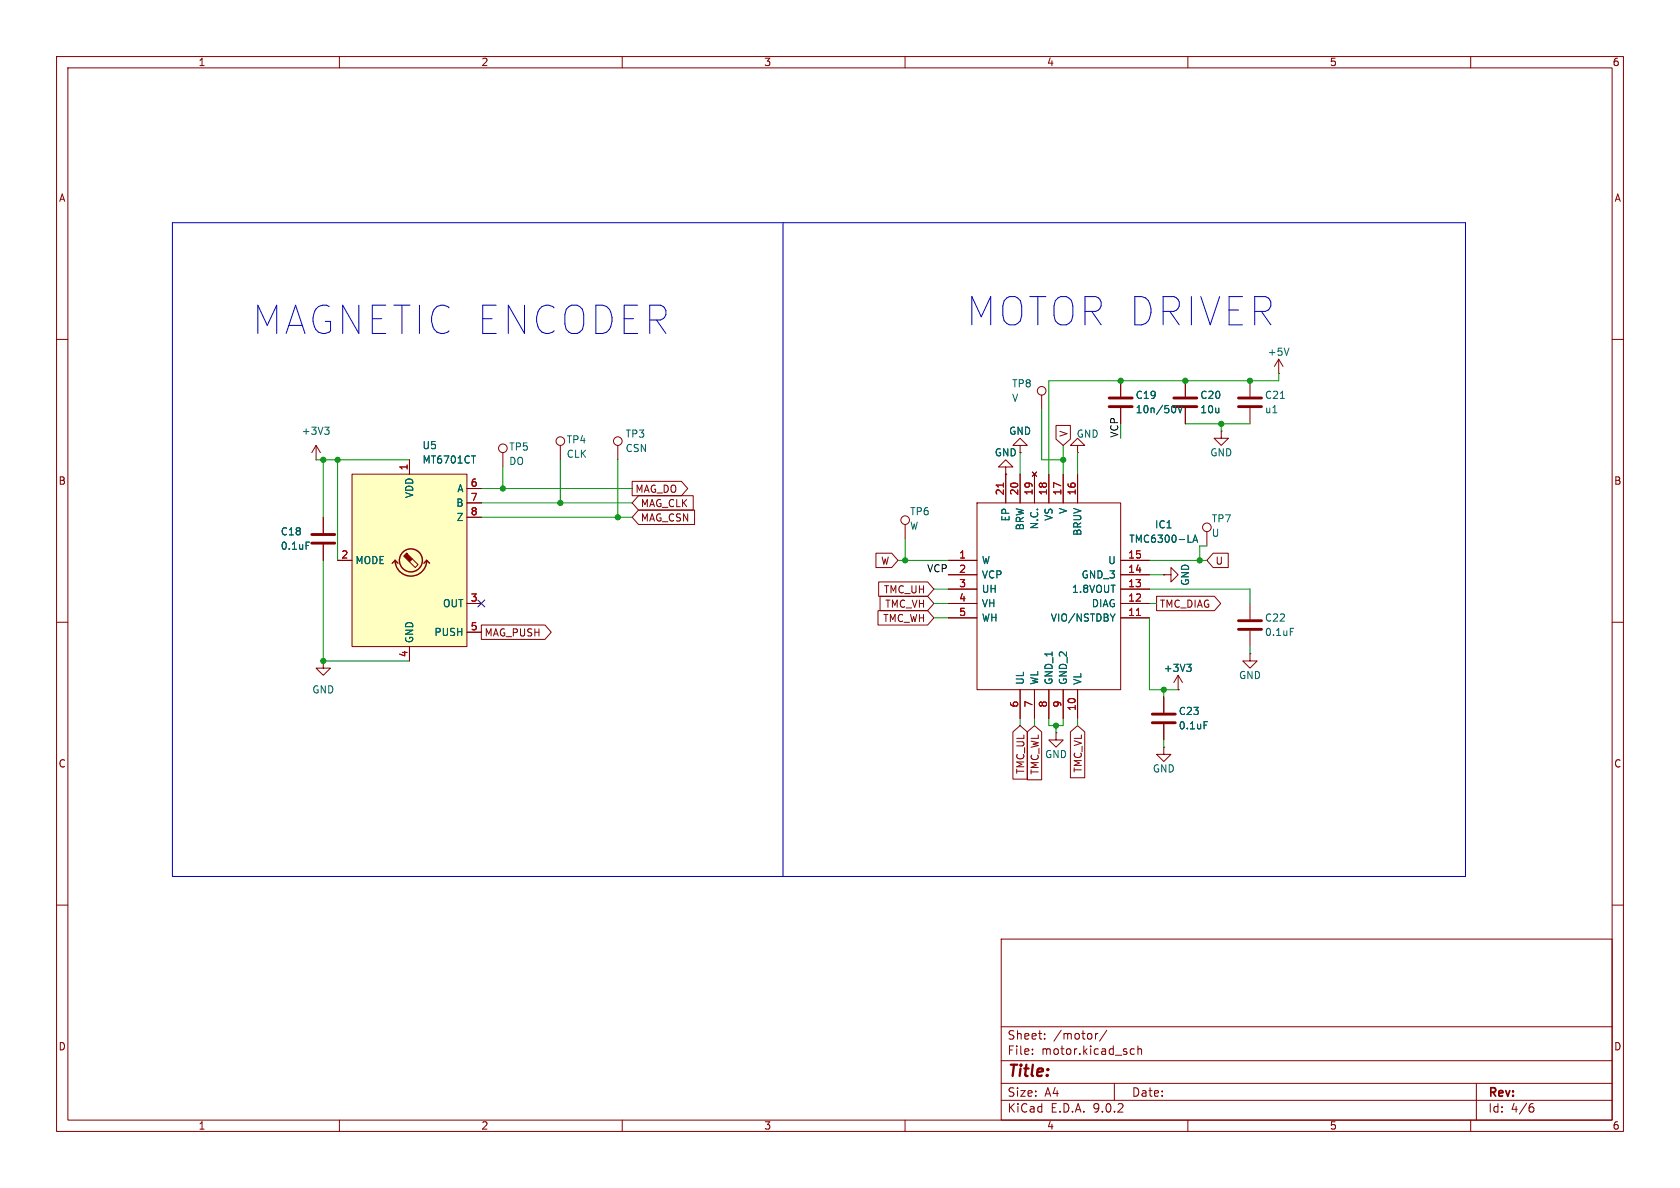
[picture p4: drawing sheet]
<svg xmlns="http://www.w3.org/2000/svg" width="297mm" height="210mm" viewBox="0 0 297 210" stroke-linecap="round" stroke-linejoin="round" font-family="sans-serif">
<g fill="none" stroke="#840000" stroke-width=".18">
<path d="M10 10h277v190h-277zM12 12h273v186h-273zM60 10v2M110 10v2M160 10v2M210 10v2M260 10v2M10 60h2M55.9 78.7l-.8 1.3M55.9 78.7l.7 1.3M55.9 78.7v2.6M99.1 78.7v2.6"/>
<path d="M109.2 78.7v2.6M180.3 78.7h1.3l-1.3-1.2-1.2 1.2h1.2v1.3M184.1 69.9v2.5M190.5 78.7h1.3l-1.3-1.2-1.3 1.2h1.3v1.3M198.1 67.3v2.8M198.1 72.1v2.8M209.5 67.3v2.8M209.5 72.1v2.8M215.9 76.2v1.3h1.3l-1.3 1.2-1.3-1.2h1.3M215.9 76.2h.1M221 67.3v2.8M221 72.1v2.8"/>
<path d="M226.1 66h.1M226.1 63.5l-.8 1.3M226.1 63.5l.7 1.3M226.1 63.5v2.5M285 60h2M55.9 81.3h.1M57.1 91.4v2.8M57.1 96.3v2.8M88.9 80v2.6M160 92.7v2.6M177.8 82.6h1.3l-1.3-1.3-1.3 1.3h1.3v1.2M177.8 83.8h.1"/>
<path d="M180.3 80h.1M190.5 80h.1M213.4 94v2.5M10 110h2M57.1 116.8v1.3h1.3l-1.3 1.3-1.2-1.3h1.2M57.1 116.8h.1M205.7 101.6h1.3v-1.3l1.3 1.3-1.3 1.3v-1.3M205.7 101.6h.1M208.3 119.4l-.8 1.3M208.3 119.4l.7 1.3M208.3 119.4v2.5M221 115.6v1.2h1.2l-1.2 1.3-1.3-1.3h1.3"/>
<path d="M221 115.6h.1M221 106.7v2.8M221 111.5v2.8M285 110h2M186.7 129.5v1.3h1.3l-1.3 1.3-1.3-1.3h1.3M186.7 129.5h.1M205.7 132.1v1.3h1.3l-1.3 1.2-1.2-1.2h1.2M205.7 132.1h.1M205.7 123.2v2.8M205.7 128v2.8M208.3 121.9h.1M10 160h2"/>
<path d="M177 166h108v32h-108zM285 160h2M60 198v2M110 198v2M160 198v2M177 194.5h108M177 191.5h108M177 187.5h108M177 181.5h108M182.5 186.3v.1M182.5 185.5v.1M184.7 183.6v.1"/>
<path d="M184.7 182.8v.1M193.7 182.7v1M194.1 182.7l-.3 .1-.1 .2M195.7 182.1l-1.3 2M197 191.5v3M199.9 186.3l.2 .1 .4-.1M200.5 185.5l-.4-.1-.2 .1M201.2 185.5l.2-.1 .3 .1 .1 .9M201.2 184.9v1.5M210 198v2M260 198v2M261 191.5v6.5"/>
<path d="M270.6 195.7h.4l.2 .3-.1 .5-.5 .1M271 195.1l-.4 .1"/>
<circle cx="88.9" cy="79.2" r=".76"/>
<circle cx="99.1" cy="78" r=".76"/>
<circle cx="109.2" cy="78" r=".76"/>
<circle cx="184.1" cy="69.1" r=".76"/>
<circle cx="160" cy="91.9" r=".76"/>
<circle cx="213.4" cy="93.2" r=".76"/>
</g>
<path d="M196.1 70.4h4.1M196.1 71.9h4.1M207.5 70.4h4.1M207.5 71.9h4.1M218.9 70.4h4.1M218.9 71.9h4.1M55.1 94.5h4.1M55.1 96h4.1M218.9 109.7h4.1M218.9 111.3h4.1M203.7 126.2h4.1M203.7 127.8h4.1" fill="none" stroke="#840000" stroke-width=".51"/>
<path d="M57.4 75.5h.8l-.4 .5M57.9 76l.3 .2v.3l-.3 .3M207.8 71.9v.8M208.2 71.7l.4 1.3 .5-1.3M226.4 70.4h.7M227.9 61.5l-.4 1.3M54.1 95.8h.6M209.8 117.4h.8l-.4 .5M210.3 117.9l.3 .2v.3l-.3 .3M228.1 111.1h.6M212.9 127.6h.6" fill="none" stroke="#006464" stroke-width=".18"/>
<path d="M62.2 83.8h20.3v30.5h-20.3z" fill="#ffffc2"/>
<g fill="none" stroke="#840000" stroke-width=".25">
<path d="M69.8 99.1a2.79 2.79 0 0 0 2.8 2.7 2.79 2.79 0 0 0 2.8-2.7M69.8 99.1l-.5 .5M69.8 99.1l.6 .5M75.4 99.1l-.5 .5M75.4 99.1l.5 .5"/>
<circle cx="72.6" cy="99.1" r="2.03"/>
</g>
<g fill="none" stroke="#840000" stroke-width=".18">
<path d="M186.7 75.2h2.5v2.4l-1.2 1.1-1.3-1.1zM198.1 67.3v2.8M198.1 72.1v2.8M209.5 67.3v2.8M209.5 72.1v2.8M57.1 91.4v2.8M57.1 96.3v2.8M59.7 99.1h2.5M62.2 83.8h20.3v30.5h-20.3zM72.4 81.3v2.5M72.9 98.8l1 1-.5 .5-1-1M82.5 86.4h2.6"/>
<path d="M82.5 88.9h2.6M82.5 91.4h2.6M111.8 85.1h8.7l1.1 1.3-1.1 1.2h-8.7zM112.9 90.2h9.9v2.5h-9.9l-1.1-1.3zM112.9 87.6h9.7v2.6h-9.7l-1.1-1.3zM154.9 97.8h2.7l1.1 1.3-1.1 1.2h-2.7zM167.6 99.1h5.1M172.7 88.9h25.4v33h-25.4zM177.8 83.8h.1M177.8 83.8v5.1M180.3 80h.1M180.3 83.8v5.1"/>
<path d="M182.5 83.4l.8 .8M182.9 83.8v5.1M183.3 83.4l-.8 .8M185.4 83.8v5.1M188 83.8v5.1M190.5 83.8v5.1M198.1 99.1h5.1M214.5 97.8h2.6v2.5h-2.6l-1.1-1.2zM72.4 114.3v2.5M82.5 106.7h2.6M82.5 111.8h2.6M85.1 110.5h11.2l1.2 1.3-1.2 1.2h-11.2z"/>
<path d="M155.2 107.9h8.8l1.1 1.3-1.1 1.3h-8.8zM155.3 102.9h8.7l1.1 1.2-1.1 1.3h-8.7zM155.6 105.4h8.4l1.1 1.3-1.1 1.3h-8.4zM167.6 106.7h5.1M167.6 101.6h5.1M167.6 104.1h5.1M167.6 109.2h5.1M198.1 106.7h5.1M198.1 101.6h5.1M198.1 104.1h5.1M198.1 109.2h5.1M204.5 105.4h10.2l1.1 1.3-1.1 1.3h-10.2z"/>
<path d="M205.7 101.6h.1M179.1 129.4l1.2-1.1 1.3 1.1v8.3h-2.5zM180.3 121.9v5.1M181.6 129.4l1.3-1.1 1.3 1.1v8.5h-2.6zM182.9 121.9v5.1M185.4 121.9v5.1M188 121.9v5.1M189.2 129.4l1.3-1.1 1.3 1.1v8.1h-2.6zM190.5 121.9v5.1M205.7 123.2v2.8M205.7 128v2.8M208.3 121.9h.1"/>
</g>
<path d="M71.9 97.8l1 1-.5 .5-1-1 .5-.5 .1 .1z" fill="#840000" stroke="#840000" stroke-width=".18"/>
<path d="M207.8 71.9v.8M208.2 71.7l.4 1.3 .5-1.3M54.1 95.8h.6M83.3 80.6h.8M210.9 95.9l.4-1.3 .4 1.3M211 95.5h.6M197.1 108.5l-.4 .7M209.8 117.4h.8l-.4 .5M210.3 117.9l.3 .2v.3l-.3 .3M212.9 127.6h.6" fill="none" stroke="#006464" stroke-width=".18"/>
<path d="M177.4 85.4v.7M200.9 108.8h.7" fill="none" stroke="#a90000" stroke-width=".18"/>
<path d="M30.5 39.4h228.6v115.5h-228.6zM138.4 39.4v115.5" fill="none" stroke="#0000c2" stroke-width=".18"/>
<g fill="none" stroke="#009600" stroke-width=".18">
<path d="M184.1 72.4v8.9h3.9M188 78.7v5.1M209.5 74.9h11.5M215.9 74.9v1.3M226.1 66v1.3h-40.7v16.5M55.9 81.3h16.5M57.1 81.3v10.1M57.1 99.1v17.7h15.3M59.7 81.3v17.8M85.1 91.4h26.7M85.1 86.4h26.7M85.1 88.9h26.7"/>
<path d="M88.9 82.6v3.8M99.1 81.3v7.6M109.2 81.3v10.1M158.7 99.1h8.9M160 95.3v3.8M180.3 80v3.8M190.5 80v3.8M203.2 99.1h10.2M213.4 96.5h-1.3v2.6M165.1 104.1h2.5M165.1 109.2h2.5M165.1 106.7h2.5"/>
<path d="M203.2 101.6h2.5M203.2 104.1h17.8v2.6M203.2 106.7h1.3M203.2 109.2v12.7h5.1M221 114.3v1.3M180.3 127v1.3M182.9 127v1.3M185.4 127v1.3h2.6v-1.3M186.7 128.3v1.2M190.5 127v1.3M205.7 121.9v1.3M205.7 130.8v1.3"/>
</g>
<path d="M84.5 106.1l1.2 1.2M85.7 106.1l-1.2 1.2" fill="none" stroke="#000084" stroke-width=".18"/>
<g fill="#009600" stroke="#009600" stroke-width=".18">
<circle cx="209.5" cy="67.3" r=".46"/>
<circle cx="221" cy="67.3" r=".46"/>
<circle cx="198.1" cy="67.3" r=".46"/>
<circle cx="215.9" cy="74.9" r=".46"/>
<circle cx="188" cy="81.3" r=".46"/>
<circle cx="57.1" cy="116.8" r=".46"/>
<circle cx="88.9" cy="86.4" r=".46"/>
<circle cx="59.7" cy="81.3" r=".46"/>
<circle cx="57.1" cy="81.3" r=".46"/>
<circle cx="109.2" cy="91.4" r=".46"/>
<circle cx="99.1" cy="88.9" r=".46"/>
<circle cx="212.1" cy="99.1" r=".46"/>
<circle cx="205.7" cy="121.9" r=".46"/>
<circle cx="186.7" cy="128.3" r=".46"/>
<circle cx="160" cy="99.1" r=".46"/>
</g>
<g font-size="7" fill="#0000c2">
<text x="44.7" y="59.4">MAGNETIC ENCODER</text>
<text x="170.9" y="57.9">MOTOR DRIVER</text>
</g>
<text font-size="2.8" fill="#840000" x="178" y="190.9">Title:</text>
<g font-size="2.1" fill="#840000">
<text x="178" y="184">Sheet:</text>
<text x="186.2" y="184">/motor/</text>
<text x="178" y="186.7">File:</text>
<text x="184.1" y="186.7">motor.kicad_sch</text>
<text x="178" y="196.9">KiCad</text>
<text x="178" y="194.1">Size:</text>
<text x="184.7" y="194.1">A4</text>
<text x="185.7" y="196.9">E.D.A.</text>
<text x="193.3" y="196.9">9.0.2</text>
<text x="200" y="194.1">Date:</text>
<text x="263" y="194.3">Rev:</text>
<text x="263" y="196.9">Id:</text>
<text x="267.1" y="196.9">4/6</text>
</g>
<g font-size="1.8" fill="#840000">
<text x="35" y="11.9">1</text>
<text x="85" y="11.9">2</text>
<text x="135" y="11.9">3</text>
<text x="185" y="11.9">4</text>
<text x="235" y="11.9">5</text>
<text x="285" y="11.9">6</text>
<text x="10.3" y="35.9">A</text>
<text x="285.3" y="35.9">A</text>
<text x="188.9" y="77.3" transform="rotate(-90 188.9 77.3)">V</text>
<text x="10.3" y="85.9">B</text>
<text x="112.2" y="87.3">MAG_DO</text>
<text x="113.2" y="89.9">MAG_CLK</text>
<text x="285.3" y="85.9">B</text>
<text x="113.2" y="92.4">MAG_CSN</text>
<text x="155.7" y="100">W</text>
<text x="214.8" y="100">U</text>
<text x="156.2" y="105.1">TMC_UH</text>
<text x="156.4" y="107.6">TMC_VH</text>
<text x="204.9" y="107.6">TMC_DIAG</text>
<text x="85.6" y="112.7">MAG_PUSH</text>
<text x="156" y="110.2">TMC_WH</text>
<text x="10.3" y="135.9">C</text>
<text x="181.3" y="136.9" transform="rotate(-90 181.3 136.9)">TMC_UL</text>
<text x="183.8" y="137" transform="rotate(-90 183.8 137)">TMC_WL</text>
<text x="191.5" y="136.7" transform="rotate(-90 191.5 136.7)">TMC_VL</text>
<text x="285.3" y="135.9">C</text>
<text x="10.3" y="185.9">D</text>
<text x="285.3" y="185.9">D</text>
<text x="35" y="199.9">1</text>
<text x="85" y="199.9">2</text>
<text x="135" y="199.9">3</text>
<text x="185" y="199.9">4</text>
<text x="235" y="199.9">5</text>
<text x="285" y="199.9">6</text>
</g>
<g font-size="1.8" fill="#006464">
<text x="224" y="63.1">+5V</text>
<text x="178.8" y="68.7">TP8</text>
<text x="178.8" y="71.2">V</text>
<text x="200.7" y="70.7">C19</text>
<text x="212.1" y="70.7">C20</text>
<text x="223.5" y="70.7">C21</text>
<text x="53.2" y="77.1">+3V3</text>
<text x="110.5" y="77.6">TP3</text>
<text x="178.3" y="77.1">GND</text>
<text x="190.2" y="77.6">GND</text>
<text x="200.7" y="73.3">10n/50V</text>
<text x="212.1" y="73.3">10u</text>
<text x="223.5" y="73.3">u1</text>
<text x="74.6" y="79.6">U5</text>
<text x="74.6" y="82.1">MT6701CT</text>
<text x="89.9" y="79.9">TP5</text>
<text x="89.9" y="82.4">DO</text>
<text x="100.1" y="78.6">TP4</text>
<text x="100.1" y="81.1">CLK</text>
<text x="110.5" y="80.1">CSN</text>
<text x="175.8" y="80.9">GND</text>
<text x="213.9" y="80.9">GND</text>
<text x="73.3" y="88.2" transform="rotate(-90 73.3 88.2)">VDD</text>
<text x="80.6" y="89.8">B</text>
<text x="80.8" y="87.2">A</text>
<text x="49.5" y="94.8">C18</text>
<text x="80.6" y="92.3">Z</text>
<text x="160.8" y="91.3">TP6</text>
<text x="160.8" y="93.8">W</text>
<text x="178.7" y="92.3" transform="rotate(-90 178.7 92.3)">EP</text>
<text x="181.2" y="93.9" transform="rotate(-90 181.2 93.9)">BRW</text>
<text x="183.7" y="93.7" transform="rotate(-90 183.7 93.7)">N.C.</text>
<text x="186.3" y="92.2" transform="rotate(-90 186.3 92.2)">VS</text>
<text x="188.8" y="91" transform="rotate(-90 188.8 91)">V</text>
<text x="191.4" y="94.8" transform="rotate(-90 191.4 94.8)">BRUV</text>
<text x="204.1" y="93.6">IC1</text>
<text x="214.1" y="92.6">TP7</text>
<text x="214.1" y="95.1">U</text>
<text x="49.5" y="97.4">0.1uF</text>
<text x="62.7" y="99.9">MODE</text>
<text x="173.5" y="99.9">W</text>
<text x="195.8" y="99.9">U</text>
<text x="199.5" y="96.1">TMC6300-LA</text>
<text x="78.2" y="107.5">OUT</text>
<text x="173.5" y="102.5">VCP</text>
<text x="173.5" y="105">UH</text>
<text x="173.5" y="107.5">VH</text>
<text x="189.4" y="105">1.8VOUT</text>
<text x="191.1" y="102.5">GND_3</text>
<text x="192.9" y="107.5">DIAG</text>
<text x="210.4" y="103.6" transform="rotate(-90 210.4 103.6)">GND</text>
<text x="73.3" y="113.8" transform="rotate(-90 73.3 113.8)">GND</text>
<text x="76.7" y="112.6">PUSH</text>
<text x="173.5" y="110.1">WH</text>
<text x="185.7" y="110.1">VIO/NSTDBY</text>
<text x="223.5" y="110.1">C22</text>
<text x="223.5" y="112.6">0.1uF</text>
<text x="205.6" y="119">+3V3</text>
<text x="55.1" y="122.8">GND</text>
<text x="181.2" y="121.2" transform="rotate(-90 181.2 121.2)">UL</text>
<text x="183.7" y="121.2" transform="rotate(-90 183.7 121.2)">WL</text>
<text x="186.3" y="121.2" transform="rotate(-90 186.3 121.2)">GND_1</text>
<text x="188.8" y="121.2" transform="rotate(-90 188.8 121.2)">GND_2</text>
<text x="191.4" y="121.2" transform="rotate(-90 191.4 121.2)">VL</text>
<text x="218.9" y="120.2">GND</text>
<text x="208.3" y="126.6">C23</text>
<text x="208.3" y="129.1">0.1uF</text>
<text x="184.7" y="134.2">GND</text>
<text x="203.7" y="136.8">GND</text>
</g>
<text font-size="1.8" fill="#009600" x="197.8" y="77.5" transform="rotate(-90 197.8 77.5)">VCP</text>
<g font-size="1.8" fill="#a90000">
<text x="72.1" y="83.3" transform="rotate(-90 72.1 83.3)">1</text>
<text x="83.1" y="86.1">6</text>
<text x="83.1" y="88.6">7</text>
<text x="177.5" y="87.7" transform="rotate(-90 177.5 87.7)">21</text>
<text x="180.1" y="87.7" transform="rotate(-90 180.1 87.7)">20</text>
<text x="182.6" y="87.7" transform="rotate(-90 182.6 87.7)">19</text>
<text x="185.2" y="87.7" transform="rotate(-90 185.2 87.7)">18</text>
<text x="187.7" y="87.7" transform="rotate(-90 187.7 87.7)">17</text>
<text x="190.2" y="87.7" transform="rotate(-90 190.2 87.7)">16</text>
<text x="83.1" y="91.2">8</text>
<text x="60.3" y="98.8">2</text>
<text x="169.5" y="98.8">1</text>
<text x="169.5" y="101.3">2</text>
<text x="199.3" y="98.8">15</text>
<text x="199.3" y="101.3">14</text>
<text x="83.1" y="106.4">3</text>
<text x="169.5" y="103.9">3</text>
<text x="169.5" y="106.4">4</text>
<text x="199.3" y="103.9">13</text>
<text x="199.3" y="106.4">12</text>
<text x="83.1" y="111.5">5</text>
<text x="169.5" y="109">5</text>
<text x="199.3" y="109">11</text>
<text x="72.1" y="116.3" transform="rotate(-90 72.1 116.3)">4</text>
<text x="180.1" y="125.2" transform="rotate(-90 180.1 125.2)">6</text>
<text x="182.6" y="125.2" transform="rotate(-90 182.6 125.2)">7</text>
<text x="185.2" y="125.2" transform="rotate(-90 185.2 125.2)">8</text>
<text x="187.7" y="125.2" transform="rotate(-90 187.7 125.2)">9</text>
<text x="190.2" y="125.8" transform="rotate(-90 190.2 125.8)">10</text>
</g>
<text font-size="1.8" fill="#0f0f0f" x="163.8" y="101.3">VCP</text>
</svg>
